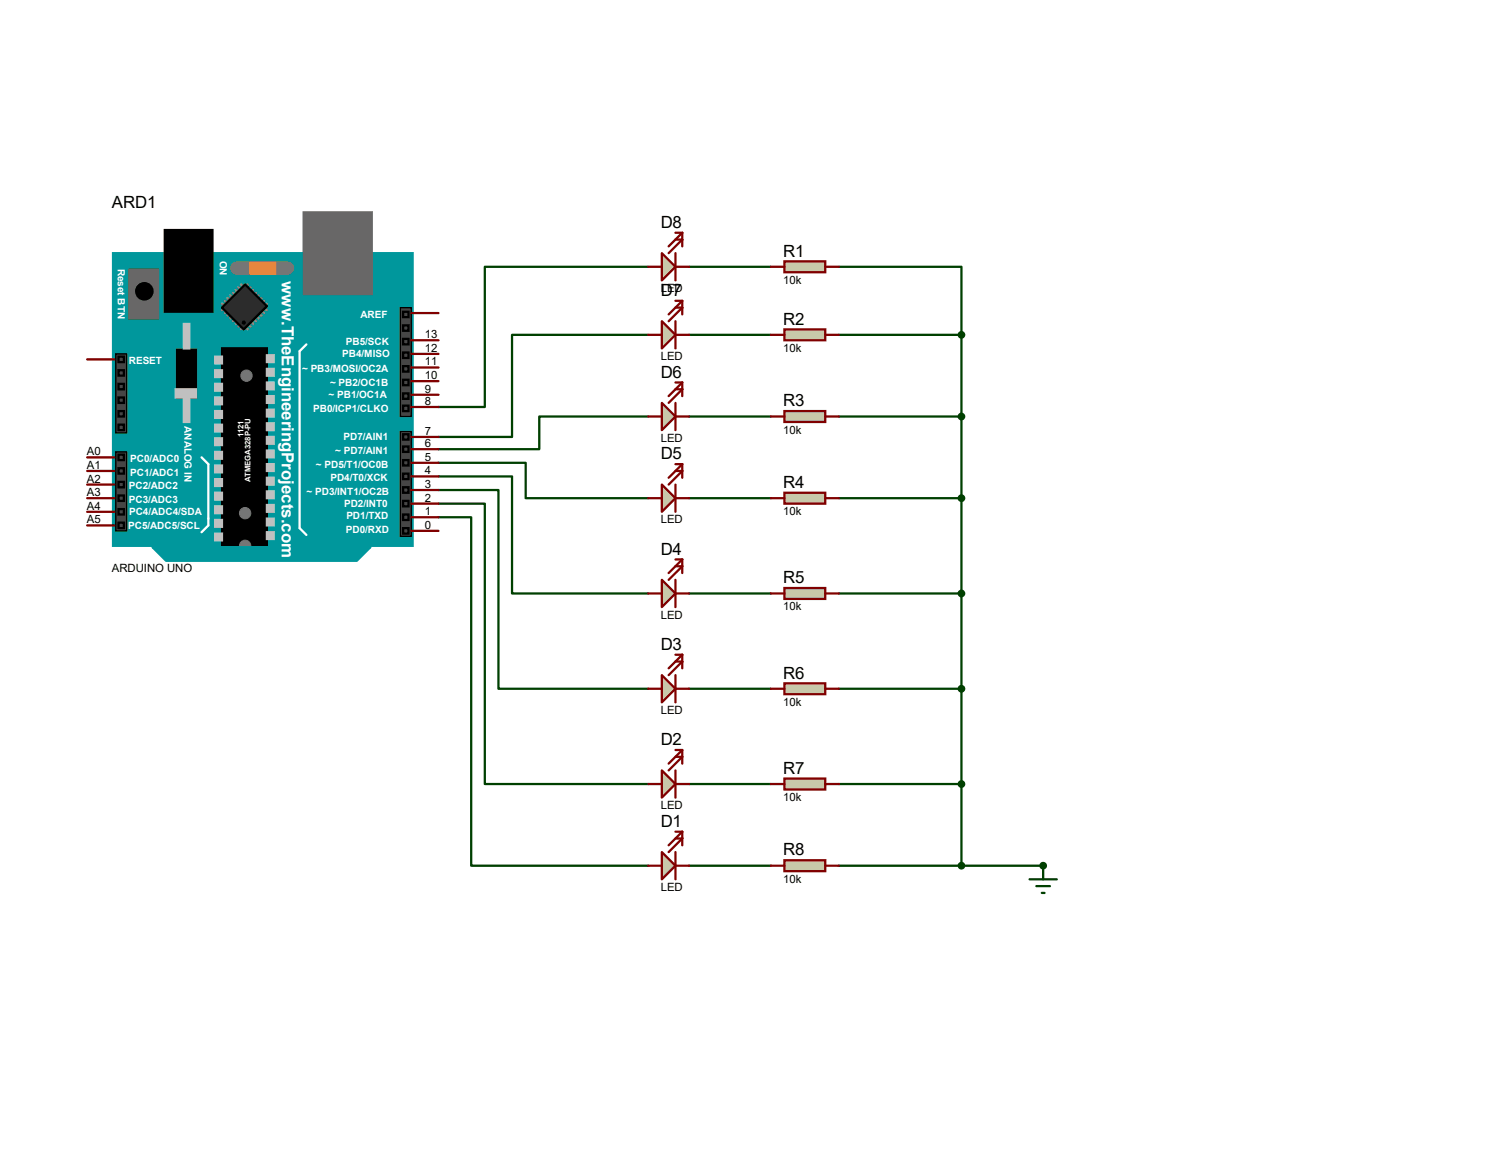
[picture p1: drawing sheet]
<svg xmlns="http://www.w3.org/2000/svg" width="279mm" height="216mm" viewBox="0 0 279 216" stroke-linecap="round" stroke-linejoin="round" font-family="sans-serif">
<g fill="none" stroke="#004000" stroke-width=".42">
<path d="M120.9 49.8h-30.5v26.1h-8.6M128.5 49.8h15.3M156.5 49.8h22.8v12.7M120.9 77.7h-20.3v6.1h-18.8M120.9 62.5h-25.4v19h-13.7M128.5 62.5h15.3M128.5 77.7h15.3M156.5 62.5h22.8M156.5 77.7h22.8M179.3 62.5v99M81.8 96.5h6.1v65h33M81.8 94h8.6v52.3h30.5"/>
<path d="M81.8 91.4h11.2v37.1h27.9M81.8 88.9h13.7v21.8h25.4M81.8 86.4h16.2v6.6h22.9M128.5 93h15.3M156.5 93h22.8M128.5 110.7h15.3M156.5 110.7h22.8M128.5 128.5h15.3M156.5 128.5h22.8M128.5 146.3h15.3M156.5 146.3h22.8M128.5 161.5h15.3"/>
<path d="M156.5 161.5h38.1"/>
</g>
<circle cx="194.6" cy="161.5" r=".21" fill="#004000"/>
<path d="M21.1 47.2h55.9v54.7h-55.9z" fill="#00979c" stroke="#00979c" stroke-width=".42"/>
<g fill="#686767" stroke="#686767" stroke-width=".42">
<path d="M56.6 39.6h12.7v15.3h-12.7z"/>
<path d="M24.1 50.3h5.4v9.1h-5.4z"/>
</g>
<g fill="#000" stroke="#000" stroke-width=".42">
<path d="M30.7 42.9h8.9v15.3h-8.9zM33 65.3h3.6v8.9h-3.6zM41.4 65h8.4v36.9h-8.4z"/>
<circle cx="26.9" cy="54.4" r="1.52"/>
</g>
<path d="M57.1 64.3l-1.2 1.2v33.1l1.2 1.2M37.6 85.3l1.3 1.3v11.4l-1.3 1.3" fill="none" stroke="#fff" stroke-width=".42"/>
<g fill="#c0c0c0" stroke="#c0c0c0" stroke-width=".42">
<path d="M49.8 66.3h1.3v1.3h-1.3z"/>
<path d="M49.8 68.8h1.3v1.3h-1.3z"/>
<path d="M49.8 71.4h1.3v1.2h-1.3z"/>
<path d="M49.8 73.9h1.3v1.3h-1.3z"/>
<path d="M49.8 76.5h1.3v1.2h-1.3z"/>
<path d="M49.8 79h1.3v1.3h-1.3z"/>
<path d="M49.8 81.5h1.3v1.3h-1.3z"/>
<path d="M49.8 84.1h1.3v1.2h-1.3z"/>
<path d="M49.8 86.6h1.3v1.3h-1.3z"/>
<path d="M49.8 89.2h1.3v1.2h-1.3z"/>
<path d="M49.8 91.7h1.3v1.3h-1.3z"/>
<path d="M49.8 94.2h1.3v1.3h-1.3z"/>
<path d="M49.8 96.8h1.3v1.2h-1.3z"/>
<path d="M49.8 99.3h1.3v1.3h-1.3z"/>
<path d="M40.1 66.5h1.3v1.3h-1.3z"/>
<path d="M40.1 69.1h1.3v1.3h-1.3z"/>
<path d="M40.1 71.6h1.3v1.3h-1.3z"/>
<path d="M40.1 74.2h1.3v1.2h-1.3z"/>
<path d="M40.1 76.7h1.3v1.3h-1.3z"/>
<path d="M40.1 79.2h1.3v1.3h-1.3z"/>
<path d="M40.1 81.8h1.3v1.3h-1.3z"/>
<path d="M40.1 84.3h1.3v1.3h-1.3z"/>
<path d="M40.1 86.9h1.3v1.2h-1.3z"/>
<path d="M40.1 89.4h1.3v1.3h-1.3z"/>
<path d="M40.1 91.9h1.3v1.3h-1.3z"/>
<path d="M40.1 94.5h1.3v1.3h-1.3z"/>
<path d="M40.1 97h1.3v1.3h-1.3z"/>
<path d="M40.1 99.6h1.3v1.2h-1.3z"/>
<path d="M32.8 72.6h3.8v1.6h-3.8z"/>
<path d="M34.3 60.5h1v4.5h-1z"/>
<path d="M34.3 74.2h1v4.5h-1z"/>
</g>
<path d="M44.2 50h9.4" fill="none" stroke="#757575" stroke-width="2.5"/>
<path d="M46.7 49h4.6v2.1h-4.6z" fill="#ff8000" stroke="#ff8000" stroke-width=".42"/>
<g fill="none" stroke="#808080" stroke-width=".47">
<path d="M41.4 56.6l.5 .5M41.9 56.1l.5 .5M41.9 57.4l-.5 .5M42.4 55.6l.5 .5M42.4 57.9l-.5 .5M42.9 55.1l.5 .5M42.9 58.4l-.5 .5M43.4 54.6l.5 .5M43.4 58.9l-.5 .5M43.9 54.1l.5 .5M43.9 59.4l-.5 .5M44.4 53.6l.6 .5"/>
<path d="M44.4 59.9l-.5 .6M45 53.1l.5 .5M46.2 53.1l-.5 .5M46.7 59.9l.5 .6M46.7 53.6l-.5 .5M47.2 59.4l.6 .5M47.2 54.1l-.5 .5M47.8 58.9l.5 .5M47.8 54.6l-.6 .5M48.3 58.4l.5 .5M48.3 55.1l-.5 .5M48.8 57.9l.5 .5"/>
<path d="M48.8 55.6l-.5 .5M49.3 57.4l.5 .5M49.3 56.1l-.5 .5M49.8 56.6l-.5 .5M45 60.5l-.6 .5M45.5 61l-.5 .5M45.7 61l.5 .5M46.2 60.5l.5 .5"/>
</g>
<path d="M45.7 53.1l4.1 4-4.3 4.4-4.1-4.1z" fill="#2c2c2c" stroke="#000" stroke-width=".42"/>
<circle cx="45.5" cy="60.2" r=".3" fill="#000" stroke="#000" stroke-width=".19"/>
<path d="M74.7 57.4h2v20.3h-2z" fill="#464646" stroke="#000" stroke-width=".25"/>
<circle cx="45.7" cy="95.8" r="1.06" fill="#757575" stroke="#757575" stroke-width=".19"/>
<g fill="#464646" stroke="#000" stroke-width=".42">
<path d="M75.2 58.2h1v1h-1z"/>
<path d="M75.2 63.2h1v1.1h-1z"/>
<path d="M75.2 65.8h1v1h-1z"/>
<path d="M75.2 68.3h1v1h-1z"/>
<path d="M75.2 70.9h1v1h-1z"/>
<path d="M75.2 73.4h1v1h-1z"/>
<path d="M75.2 60.7h1v1h-1z"/>
<path d="M75.2 75.7h1v1h-1z"/>
</g>
<g fill="#757575" stroke="#757575" stroke-width=".19">
<circle cx="46" cy="70.1" r="1.06"/>
<circle cx="45.7" cy="101.9" r="1.06"/>
</g>
<path d="M28.4 102.1h40.7l-2.6 2.5h-35.5z" fill="#00979c" stroke="#00979c" stroke-width=".42"/>
<g fill="#464646" stroke="#000" stroke-width=".25">
<path d="M21.6 66h2v14.8h-2z"/>
<path d="M74.7 80.5h2v19.6h-2z"/>
<path d="M21.6 84.3h2v14.8h-2z"/>
</g>
<g fill="#464646" stroke="#000" stroke-width=".42">
<path d="M22.1 69.1h1v1h-1z"/>
<path d="M22.1 74.2h1v1h-1z"/>
<path d="M22.1 79.2h1v1.1h-1z"/>
<path d="M22.1 76.7h1v1h-1z"/>
<path d="M22.1 71.6h1v1h-1z"/>
<path d="M22.1 66.5h1v1.1h-1z"/>
<path d="M75.2 81h1v1h-1z"/>
<path d="M75.2 83.3h1v1h-1z"/>
<path d="M75.2 85.9h1v1h-1z"/>
<path d="M75.2 88.4h1v1h-1z"/>
<path d="M75.2 90.9h1v1h-1z"/>
<path d="M75.2 93.5h1v1h-1z"/>
<path d="M75.2 96h1v1h-1z"/>
<path d="M75.2 98.6h1v1h-1z"/>
<path d="M22.1 84.8h1v1.1h-1z"/>
<path d="M22.1 87.4h1v1h-1z"/>
<path d="M22.1 89.9h1v1h-1z"/>
<path d="M22.1 92.5h1v1h-1z"/>
<path d="M22.1 95h1v1h-1z"/>
<path d="M22.1 97.5h1v1.1h-1z"/>
</g>
<g fill="none" stroke="#800000" stroke-width=".42">
<path d="M76.7 58.4h5.1M16.3 67.1h5M76.7 75.9h5.1M76.7 73.7h5.1M76.7 71.1h5.1M76.7 68.6h5.1M76.7 66h5.1M76.7 63.5h5.1M16.3 98h5M16.3 95.5h5M16.3 93h5M16.3 90.4h5"/>
<path d="M16.3 87.9h5M16.3 85.3h5M76.7 99.1h5.1M76.7 96.5h5.1M76.7 94h5.1M76.7 91.4h5.1M76.7 88.9h5.1M76.7 86.4h5.1M76.7 83.8h5.1M76.7 81.5h5.1"/>
</g>
<path d="M123.4 159l2.6 2.5-2.6 2.6z" fill="#c8c8aa" stroke="#800000" stroke-width=".42"/>
<path d="M126 159v5.1M126 156.5h1.3l-2.6 2.5M126 155.2h1.3M127.3 155.2l-2.6 2.5M127.3 155.2v2.5M120.9 161.5h2.5M126 161.5h2.5" fill="none" stroke="#800000" stroke-width=".42"/>
<path d="M123.4 143.8l2.6 2.5-2.6 2.5z" fill="#c8c8aa" stroke="#800000" stroke-width=".42"/>
<path d="M126 140h1.3M127.3 140l-2.6 2.5M127.3 140v2.5M120.9 146.3h2.5M126 143.8v5M126 141.2h1.3l-2.6 2.6M126 146.3h2.5" fill="none" stroke="#800000" stroke-width=".42"/>
<path d="M123.4 126l2.6 2.5-2.6 2.6z" fill="#c8c8aa" stroke="#800000" stroke-width=".42"/>
<path d="M120.9 128.5h2.5M126 126v5.1M126 123.4h1.3l-2.6 2.6M126 122.2h1.3M126 128.5h2.5M127.3 122.2l-2.6 2.5M127.3 122.2v2.5" fill="none" stroke="#800000" stroke-width=".42"/>
<path d="M123.4 108.2l2.6 2.5-2.6 2.6z" fill="#c8c8aa" stroke="#800000" stroke-width=".42"/>
<path d="M120.9 110.7h2.5M126 108.2v5.1M126 105.7h1.3l-2.6 2.5M126 104.4h1.3M126 110.7h2.5M127.3 104.4l-2.6 2.5M127.3 104.4v2.5" fill="none" stroke="#800000" stroke-width=".42"/>
<path d="M123.4 90.4l2.6 2.6-2.6 2.5z" fill="#c8c8aa" stroke="#800000" stroke-width=".42"/>
<path d="M120.9 93h2.5M126 90.4v5.1M126 87.9h1.3l-2.6 2.5M126 86.6h1.3M126 93h2.5M127.3 86.6l-2.6 2.6M127.3 86.6v2.6" fill="none" stroke="#800000" stroke-width=".42"/>
<path d="M123.4 75.2l2.6 2.5-2.6 2.6z" fill="#c8c8aa" stroke="#800000" stroke-width=".42"/>
<path d="M120.9 77.7h2.5M126 75.2v5.1M126 72.6h1.3l-2.6 2.6M126 71.4h1.3M126 77.7h2.5M127.3 71.4l-2.6 2.5M127.3 71.4v2.5" fill="none" stroke="#800000" stroke-width=".42"/>
<path d="M123.4 59.9l2.6 2.6-2.6 2.5z" fill="#c8c8aa" stroke="#800000" stroke-width=".42"/>
<path d="M126 59.9v5.1M126 57.4h1.3l-2.6 2.5M126 56.1h1.3M127.3 56.1l-2.6 2.6M127.3 56.1v2.6M120.9 62.5h2.5M126 62.5h2.5" fill="none" stroke="#800000" stroke-width=".42"/>
<path d="M123.4 47.2l2.6 2.6-2.6 2.5z" fill="#c8c8aa" stroke="#800000" stroke-width=".42"/>
<path d="M120.9 49.8h2.5M126 47.2v5.1M126 44.7h1.3l-2.6 2.5M126 43.4h1.3M126 49.8h2.5M127.3 43.4l-2.6 2.6M127.3 43.4v2.6" fill="none" stroke="#800000" stroke-width=".42"/>
<path d="M146.3 48.8h7.6v2h-7.6z" fill="#c8c8aa" stroke="#800000" stroke-width=".42"/>
<path d="M143.8 49.8h2.5M153.9 49.8h2.6" fill="none" stroke="#800000" stroke-width=".42"/>
<path d="M146.3 61.5h7.6v2h-7.6z" fill="#c8c8aa" stroke="#800000" stroke-width=".42"/>
<path d="M143.8 62.5h2.5M153.9 62.5h2.6" fill="none" stroke="#800000" stroke-width=".42"/>
<path d="M146.3 76.7h7.6v2h-7.6z" fill="#c8c8aa" stroke="#800000" stroke-width=".42"/>
<path d="M143.8 77.7h2.5M153.9 77.7h2.6" fill="none" stroke="#800000" stroke-width=".42"/>
<path d="M146.3 91.9h7.6v2.1h-7.6z" fill="#c8c8aa" stroke="#800000" stroke-width=".42"/>
<path d="M143.8 93h2.5M153.9 93h2.6" fill="none" stroke="#800000" stroke-width=".42"/>
<path d="M146.3 109.7h7.6v2.1h-7.6z" fill="#c8c8aa" stroke="#800000" stroke-width=".42"/>
<path d="M143.8 110.7h2.5M153.9 110.7h2.6" fill="none" stroke="#800000" stroke-width=".42"/>
<path d="M146.3 127.5h7.6v2h-7.6z" fill="#c8c8aa" stroke="#800000" stroke-width=".42"/>
<path d="M143.8 128.5h2.5M153.9 128.5h2.6" fill="none" stroke="#800000" stroke-width=".42"/>
<path d="M146.3 145.3h7.6v2h-7.6z" fill="#c8c8aa" stroke="#800000" stroke-width=".42"/>
<path d="M143.8 146.3h2.5M153.9 146.3h2.6" fill="none" stroke="#800000" stroke-width=".42"/>
<path d="M146.3 160.5h7.6v2.1h-7.6z" fill="#c8c8aa" stroke="#800000" stroke-width=".42"/>
<path d="M143.8 161.5h2.5M153.9 161.5h2.6" fill="none" stroke="#800000" stroke-width=".42"/>
<g fill="#004000" stroke="#004000" stroke-width=".42">
<circle cx="179.3" cy="62.5" r=".51"/>
<circle cx="179.3" cy="77.7" r=".51"/>
<circle cx="179.3" cy="93" r=".51"/>
<circle cx="179.3" cy="110.7" r=".51"/>
<circle cx="179.3" cy="128.5" r=".51"/>
<circle cx="179.3" cy="146.3" r=".51"/>
<circle cx="179.3" cy="161.5" r=".51"/>
<circle cx="194.6" cy="161.5" r=".51"/>
</g>
<path d="M192 164.1h5.1M193.3 165.4h2.5M194.3 166.6h.5M194.6 161.5v2.6" fill="none" stroke="#004000" stroke-width=".42"/>
<g font-size="3.1">
<text x="20.9" y="38.7">ARD1</text>
<text x="123.2" y="42.5">D8</text>
<text x="146.1" y="47.9">R1</text>
<text x="123.2" y="55.2">D7</text>
<text x="146.1" y="60.6">R2</text>
<text x="123.2" y="70.5">D6</text>
<text x="146.1" y="75.8">R3</text>
<text x="123.2" y="85.7">D5</text>
<text x="146.1" y="91.1">R4</text>
<text x="123.2" y="103.5">D4</text>
<text x="146.1" y="108.8">R5</text>
<text x="123.2" y="121.3">D3</text>
<text x="146.1" y="126.6">R6</text>
<text x="123.2" y="139.1">D2</text>
<text x="146.1" y="144.4">R7</text>
<text x="123.2" y="154.3">D1</text>
<text x="146.1" y="159.6">R8</text>
</g>
<text font-size="3.1" fill="#fff" x="52.5" y="52.4" transform="rotate(90 52.5 52.4)">www.TheEngineeringProjects.com</text>
<g font-size="2.1">
<text x="146.1" y="53">10k</text>
<text x="123.2" y="54.5">LED</text>
<text x="79.2" y="65.7">12</text>
<text x="79.2" y="63.1">13</text>
<text x="146.1" y="65.7">10k</text>
<text x="79.2" y="70.7">10</text>
<text x="79.2" y="68.2">11</text>
<text x="123.2" y="67.2">LED</text>
<text x="79.2" y="75.6">8</text>
<text x="79.2" y="73.3">9</text>
<text x="79.2" y="83.4">6</text>
<text x="79.2" y="81.2">7</text>
<text x="123.2" y="82.4">LED</text>
<text x="146.1" y="80.9">10k</text>
<text x="16.2" y="87.5">A1</text>
<text x="16.2" y="85">A0</text>
<text x="79.2" y="88.5">4</text>
<text x="79.2" y="86">5</text>
<text x="16.2" y="95.1">A4</text>
<text x="16.2" y="92.6">A3</text>
<text x="16.2" y="90">A2</text>
<text x="79.2" y="93.6">2</text>
<text x="79.2" y="91.1">3</text>
<text x="16.2" y="97.7">A5</text>
<text x="79.2" y="98.7">0</text>
<text x="79.2" y="96.1">1</text>
<text x="123.2" y="97.7">LED</text>
<text x="146.1" y="96.1">10k</text>
<text x="20.9" y="106.8">ARDUINO UNO</text>
<text x="146.1" y="113.9">10k</text>
<text x="123.2" y="115.4">LED</text>
<text x="146.1" y="131.7">10k</text>
<text x="123.2" y="133.2">LED</text>
<text x="146.1" y="149.5">10k</text>
<text x="123.2" y="151">LED</text>
<text x="123.2" y="166.2">LED</text>
<text x="146.1" y="164.7">10k</text>
</g>
<g font-size="1.9" fill="#fff">
<text x="22" y="50.1" transform="rotate(90 22 50.1)">Reset BTN</text>
<text x="41" y="48.6" transform="rotate(90 41 48.6)">ON</text>
<text x="67.3" y="59.3">AREF</text>
<text x="64.5" y="64.4">PB5/SCK</text>
<text x="24" y="67.9">RESET</text>
<text x="56.3" y="69.5">~ PB3/MOSI/OC2A</text>
<text x="63.8" y="66.7">PB4/MISO</text>
<text x="58.4" y="76.8">PB0/ICP1/CLKO</text>
<text x="61.3" y="74.3">~ PB1/OC1A</text>
<text x="61.6" y="72">~ PB2/OC1B</text>
<text x="34.4" y="79.5" transform="rotate(90 34.4 79.5)">ANALOG IN</text>
<text x="64.1" y="82.2">PD7/AIN1</text>
<text x="24.3" y="88.8">PC1/ADC1</text>
<text x="24.3" y="86.2">PC0/ADC0</text>
<text x="58.9" y="87.2">~ PD5/T1/OC0B</text>
<text x="61.6" y="89.8">PD4/T0/XCK</text>
<text x="62.5" y="84.7">~ PD7/AIN1</text>
<text x="24" y="93.9">PC3/ADC3</text>
<text x="24" y="91.3">PC2/ADC2</text>
<text x="57.2" y="92.3">~ PD3/INT1/OC2B</text>
<text x="64.2" y="94.6">PD2/INT0</text>
<text x="23.9" y="98.7">PC5/ADC5/SCL</text>
<text x="24.1" y="96.1">PC4/ADC4/SDA</text>
<text x="64.5" y="99.4">PD0/RXD</text>
<text x="64.6" y="96.9">PD1/TXD</text>
</g>
<g font-size="1.4" fill="#fff">
<text x="45.4" y="81.6" transform="rotate(-90 45.4 81.6)">1121</text>
<text x="46.7" y="89.9" transform="rotate(-90 46.7 89.9)">ATMEGA328P-PU</text>
</g>
</svg>
